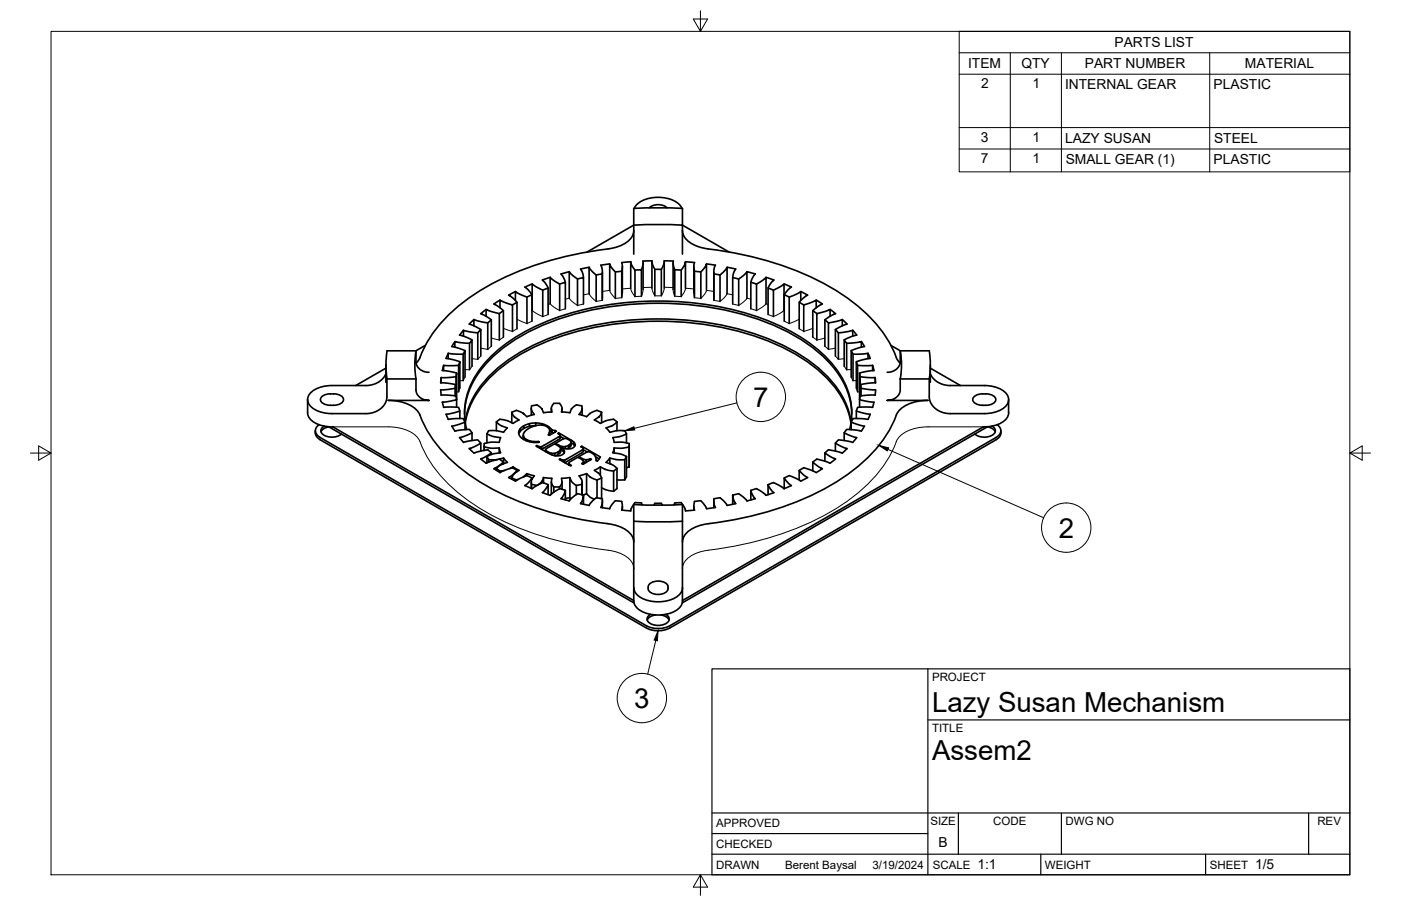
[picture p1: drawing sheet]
<svg xmlns="http://www.w3.org/2000/svg" width="432mm" height="279mm" viewBox="0 0 432 279" stroke-linecap="round" stroke-linejoin="round" font-family="sans-serif">
<!-- layer: Visible -->
<g fill="none" stroke="#000" stroke-width=".51">
<path d="M195.3 71.1a5.9 5.9 0 0 1-4.4 4.8 27 27 0 0 1-7.1 1.4 89.9 89.9 0 0 0-41 15.9 39.4 39.4 0 0 0-13.3 17M195.5 64.3a7.7 7.7 0 0 1 7.3-3.4 7.7 7.7 0 0 1 7.4 3.4M200.1 64.1a4.3 4.3 0 0 1 5.5 0M210.3 69.4l.1-5.1-7.5-.2-7.6 .2v14.1M210.3 69.4v9M210.3 69.4l14.4 8.3M210.3 71.1a5.9 5.9 0 0 0 4.5 4.8 26.9 26.9 0 0 0 7.1 1.4 89.9 89.9 0 0 1 41 15.9 39.4 39.4 0 0 1 13.3 17M210.4 69.4l-7.5-.2-7.6 .2-14.3 8.3M146.1 98.5l-1.5 1.4 3.6 1.7M149.8 97.5v-2.1l4.1 1.3v8.2M149.8 95.4l-1.7 1.3 3.3 1.9v8.2M151.4 98.6l-1.1 1"/>
<path d="M152.2 93.7l1.4 .8 1.6 1.3v8.2M154.1 94.9v-2.4l3.8 1.5v8.2M154.1 92.5l-1.9 1.2M155.2 95.8l-1.3 .9M156.8 91l1.3 1 1.2 1.2v8.2M158.9 92.7v-2.8l1.4 .9 2.1 .8v8.2M158.9 89.9l-2.1 1.1M159.3 93.2l-1.4 .8M161.8 88.5l1.1 1 1.1 1.4v8.2M164 90.9l-1.6 .7M164 95.7v-8.1l3.3 1.9v8.1M164.1 87.6l-2.3 .9"/>
<path d="M167.2 86.4l.9 1 .8 1.4M167.3 89.5l1.6-.7v8.2M169.6 93.7v-8.2l1 .9 1.9 1.2v8.2M169.6 85.5l-2.4 .8M172.5 87.6l1.7-.5v8.1M172.9 84.5l.7 .9 .6 1.7M175.5 92v-8.2l.7 .9 1.8 1.3v8.2M175.5 83.8l-2.6 .7M178 86l1.8-.4v8.1M181.6 90.6v-8.2l.8 1.2 1.3 1.2v8.1M181.6 82.4l-2.7 .6 .6 1.1 .3 1.5M183.7 84.8l1.9-.3v8.1"/>
<path d="M185.2 81.8l.4 1v1.7M185.7 83.9v8.2M187.9 89.6v-8.2l.5 1.1 1.3 1.4v8.1M187.9 81.4l-2.7 .4M189.7 83.9l1.9-.2v8.1M191.8 82.1v8.2M194.4 88.9v-8.2l.4 1.2 .9 1.4v8.2M194.4 80.7l-2.8 .3 .2 .9-.2 1.8M195.7 83.3l2-.1v8.2M197.7 83.2l.5-1.7-.1-1 2.9-.1 .1 1 .7 1.7v8.1M198.2 81.1v8.1M200.9 80.7v8.2"/>
<path d="M201.8 83.1h2v8.1M204.7 80.7v8.2M207.5 81.1v8.1M207.5 80.5v1l.5 1.7v8.2M207.5 80.5l-2.8-.1-.1 1-.8 1.7M208 83.2l2 .1v8.2M210 83.3l.9-1.4 .4-1.2v8.2M211.3 80.7l2.8 .3-.3 .9 .2 1.8v8.1M213.8 82.1v8.2M214 83.7l2 .2v8.1M216 83.9l1.2-1.4 .5-1.1v8.2M217.8 81.4l2.7 .4-.5 1.6v9.2"/>
<path d="M220 83.9v8.2M220 84.5l1.9 .3v8.1M221.9 84.8l1.4-1.2 .8-1.2v8.2M224.1 82.4l2.7 .6-.7 1.1-.3 1.4v8.2M225.8 85.6l1.9 .4v8.2M227.7 86l1.7-1.3 .8-.9v8.2M230.2 83.8l2.6 .7M231.4 87.1l1.8 .5v8.2M232.8 84.5l-.7 .9-.7 1.7v8.1M233.2 87.6l1.9-1.2 1-.9v8.2M236.1 85.5l2.4 .8M236.7 88.8l1.7 .7v8.1"/>
<path d="M238.4 89.5l3.2-1.9v8.1M238.5 86.4l-1 1-.8 1.4v8.2M241.7 87.6l2.2 .9M241.7 90.9l1.6 .7M243.9 88.5l-1.2 1-1 1.4v8.2M246.3 93.2l1.4 .8M246.8 92.7v-2.8l-1.5 .9-2.1 .8v8.2M246.8 89.9l2.1 1.1-1.4 1-1.2 1.2v8.2M250.5 95.8l1.3 .9M251.6 94.9v-2.4l-3.9 1.5v8.2M251.6 92.5l1.9 1.2-1.4 .8-1.6 1.3v8.2M254.3 98.6l1.1 1"/>
<path d="M255.8 97.5v-2.1l-4 1.3v8.2M255.9 95.4l1.6 1.3-3.3 1.9v8.2M259.6 98.5l1.5 1.4-3.6 1.7v8.2M118.9 115.3l-.5 1-1.1 1.1-1.4 .8-1.4 .5-1.3 .2h-10.9a8.3 8.3 0 0 0-7.1 3 3.1 3.1 0 0 0 1.8 4.4l2.9 1 2.4 .3h11l2.4-.6 1.8-1.1 1.4-2 .4-1.3v-5.7h8.9v3.7l.5 1.2 .8 .8 .8 .5 1.9 .4h-12.5M118.9 112.5v5.4M118.9 113.5l-9.3 5.4M128.2 108.2h-8.9a28.1 28.1 0 0 0 0 8.6M128.2 108.2v3.8l.5 1.1 1.6 1.3 1.9 .4M128.2 108.2a25.1 25.1 0 0 0 0 8.6M129.5 110.2l-1.2 1.8M131.1 106.5l-2.9 1.7M135.9 118.1v-1.7l4.6-.2v5.9"/>
<path d="M136 116.4l-.2 1.7 4.5 .5v1.1M136.7 114.3v-1.6h4.7v8.1M136.8 112.7l-.5 1.6 4.4 .7M137.5 110.5l4.2 1M138.1 110.6v-1.7l4.6 .3v8.2M138.2 108.9l-.7 1.6M140.2 107.1v-1.8l4.5 .6v8.1M140.2 105.3l-1 1.6 4.1 1.2M140.4 119.1v3M140.5 116.2l.2-1.2v8.2M141.4 112.7l.3-1.2v8.2M142.7 109.2l.6-1.1v8.2"/>
<path d="M142.8 103.7v-1.8l4.5 .7v8.2M142.9 101.8l-1.3 1.5 3.9 1.5M144.7 105.9l.8-1.1v8.2M146 100.5v-1.9l4.3 1v8.1M147.3 102.6l.9-1v8.2M257.5 101.6l.9 1v8.2M258.4 102.6l4.4-.7v1.8M259.6 100.5v-1.9l-4.3 1v8.1M260.2 104.8l.7 1.1v8.1M260.9 105.9l4.6-.6v1.8M262.3 108.1l.6 1.1v8.2M262.8 101.8l1.2 1.5-3.8 1.5v8.2"/>
<path d="M262.9 109.2l4.6-.3v1.7M263.9 111.5l.4 1.2v8.1M264.3 112.7h4.6v1.6M264.9 115l.2 1.2v5.9M265.1 116.2l4.6 .2v1.7M265.3 119.7l4.6 .5-.1 .4-.1 1.2-4.6 .3-.2 3.5M265.5 105.3l.9 1.6-4.1 1.2v8.2M267.5 108.9l.7 1.6M268.2 110.5l-4.3 1v8.2M268.9 112.7l.5 1.6-4.5 .7v8.2M269.7 116.4l.2 1.6-4.6 .6v3.5v-3M274.6 106.5l2.9 1.7"/>
<path d="M276.2 110.2l1.2 1.8M277.5 108.2h8.9a28.1 28.1 0 0 1 0 8.6M277.5 108.2l-.1 3.8-.4 1.1-1.6 1.3-2 .4M277.5 108.2a25.1 25.1 0 0 1 0 8.6M286.7 115.3l.6 1 1 1.1 1.5 .8 1.3 .5 1.3 .2h11a8.3 8.3 0 0 1 7.1 3 3.1 3.1 0 0 1-1.8 4.4l-3 1-2.3 .3h-11l-2.5-.6-1.8-1.1-1.4-2-.3-1.3v-5.7h-8.9l-.1 3.7-.4 1.2-.9 .8-.8 .5-1.9 .4h12.6M286.7 112.5v5.4M286.7 113.5l9.3 5.4M94.8 123.2v4.1a5.4 5.4 0 0 0 5.1 4.1l2.7 .2 92.7 53.6M97.2 132.8l.2 1.5 1.3 1.3M98.4 131a2.14 2.14 0 0 0-1.2 2 2.14 2.14 0 0 0 1.5 1.9M98.7 135.6l100.5 58.1M99.9 131.4a1.54 1.54 0 0 0-1 1.6 1.54 1.54 0 0 0 1.3 1.4 5.1 5.1 0 0 0 5-.5"/>
<path d="M101.3 131.6l94.1 54.3M101.4 131.6l-1.6 .6-.9 1M101.8 121.5h1M102.8 121.5l1.9 .3a1.4 1.4 0 0 1 1.2 1.4 1.4 1.4 0 0 1-1.2 1.4 6.2 6.2 0 0 1-5.6-.6 1.36 1.36 0 0 1 .8-2.2l1.9-.3M119.7 123.5a11.2 11.2 0 0 1 9.4 3.8 42.1 42.1 0 0 0 18.3 21 100.1 100.1 0 0 0 41.2 13.4 8 8 0 0 1 6.7 4.7v.8M135.9 121.9l4.6 .2 .2 1.2M136 121.8l-.2-1.6 4.5-.5v2.4M136.3 124l4.4-.7v2.3M136.3 124l.5 1.6M136.7 125.6h4.7l.3 1.1M140.2 132.9l4.5-.5 .8 1.1M141.6 135l3.9-1.5v2.3"/>
<path d="M141.7 135l.4 .5a.9 .9 0 0 0 1.2 .8l4-.6 .9 1M141.7 129.1v-2.4l-4.2 1.1 .6 1.5 4.6-.2 .6 1.1M143.2 127.6a24.8 24.8 0 0 1 8.3-17.2 61.5 61.5 0 0 1 28.3-14.2 97.1 97.1 0 0 1 59.3 4.4 44.6 44.6 0 0 1 20 15.8 22.2 22.2 0 0 1 3.4 11.2M143.3 132.5v-2.3l-4 1.2 .9 1.5M143.3 130.1a27.7 27.7 0 0 1 11.8-17.9 74 74 0 0 1 36.3-13.2 94 94 0 0 1 49.2 7.1 43.1 43.1 0 0 1 18.6 15.4 22.6 22.6 0 0 1 3.1 8.6M143.4 130.4a28.1 28.1 0 0 1 11.9-17.7 74.3 74.3 0 0 1 36.2-13 94.1 94.1 0 0 1 48.8 7 40.6 40.6 0 0 1 19.9 17.3l1.6 4.2 .5 2.2M143.8 132.5a22.3 22.3 0 0 1 6-21 55.6 55.6 0 0 1 25.7-14.8 97.8 97.8 0 0 1 62.4 2.7 43.7 43.7 0 0 1 21.6 17 20.9 20.9 0 0 1 2.4 16.1M148.2 139.1v-2.4l-3.6 1.6 1.5 1.4M149.2 137.3v1.6M150.1 133.8l1.8 .8 2.4 .4M150.1 133.8v2.8M151.4 139.7l-.2-.3a1.87 1.87 0 0 0-2.3-.4l-2.9 .7"/>
<path d="M153 130.1l1.5 1.2 1.9 .7M153 130.1v2.7M153 130.1a2.29 2.29 0 0 1 2.6-.6l2.5 1.1M153.9 138.2v1.5M153.9 138.1l.4 1.5-2.2 .3-2 .9M154.3 134.9l-.4 1.5-3.5 .1a.85 .85 0 0 0-1.2 .8 .85 .85 0 0 0 1.2 .8l3.5 .1M156.4 132l-1.2 1.3-2-.5h-1.9a1.01 1.01 0 0 0-1.2 1M157.7 127.1l.8 1.4 1.5 1-1.9 1.1M157.7 127.1v3.3M160.3 132.3l-.4 .8v.7l.9 1.3 2.5 1.2 2.6 .1h.3l-.1-.3v.3M160.3 133.1l-.4 .8M161.3 134.1v1.2"/>
<path d="M161.4 131.3l-1.1 1v.8l1.1-.9M161.4 135.5l-.1-1 .9 1M162.2 135.9v-.4l1.1 .5M163.2 130.7l-1.8 .6v.9l1.8-.7M163.7 125.9v2.2M163.8 125.2v1.2l.9 1.4-2.3 .7-1.9-1.4a2.46 2.46 0 0 0-2.7 0M163.9 125.2l.4-.1a1.63 1.63 0 0 1 2 .3l.7 .7 .5 1.2 2.6-.3M164.5 136.2l-1.2-.2v.2M165.1 130.4l-1.9 .3v.8l1.9-.2M165.5 137.4l-.3 .1 4 2.4 1.4 .6h2.1l1.1-.6 .1-.9-.8-1v.8l.8 .9M165.5 137.7v-.3l.9 .4M166.1 136.1l-1.6 .1v.2"/>
<path d="M166.9 137.7l-.5 .1v.4M166.9 138.5h.1M167 131.1v-.4l1.7 .6M167 130.7l-1.9-.3 .1 .9M168.1 138.7v.6M168.4 139.4v-.4l.5 .4M168.4 139l-.2-.2v.5M168.7 131.6v-.3l.4 .3M168.9 139.7v-.3l1.1 .4M169.1 132.1v-.5l.8 .8M169.4 133.3l-.4 .8h.4M169.4 132.7l.5 .5"/>
<path d="M169.4 132.9v1.2v-1.5l-.6-.9-1.7-.6-1.8 .1-1.7 .6-1.3 .8-.9 1.1-.1 .8M169.9 132.4l.3 .1v.9l-.3-.2zM169.9 125.9v1.2M170.2 132.5l.9 .3M170.2 133.4l.4 .1M171 139.8h-1v.4M171.1 133.2v-.4l.4 .2-2.2 1.3M171.2 137v-.3l2.1 1M172 139.4l-1 .4v.7M172.2 133.8v-.3l3.9 2.2M172.2 133.5l-.3 .2 .7 .5v1.1v-1M172.6 134.5l-5.7 3.2v.8l5.7-3.2"/>
<path d="M172.6 134.6l1.2 .7M172.7 138.8l-.7 .6v.8l.7-.6M172.8 138.4l.3 .1M172.8 138.4l-.1 1.2v-1.5l-1.8-1.2-2.5 1.4-.2 .5M173.2 125.9v1.2M174.3 137.7h-1v.3M175.2 137.3l-.9 .4v.6M175.2 138.2l-.5 .2M175.8 136.9l-.6 .4v.9l.6-.5M176 136.4l-.2 1.3 .2-.3-.1-1.3-1.7-.9-3 1.5M176 136.5l.1 .1M176.9 136.4l-.8-.7v.9l.8 .6"/>
<path d="M177.2 137.3v-.3l-.3 .9-1.1 .5h-1.1l-1.6-.4M177.2 137l-.3-.6v.8l.2 .4M177.6 124.9l-1.4 1.1-.6 1.3-2.5-.3 .1-1.2-.7-1.4h-1.8l-.8 1.4 .2 1.3M177.6 124.9l1.7 .3v1.4l-.8 1.2 2.3 .7 1.8-1.4a2.49 2.49 0 0 1 2.8 0M179.3 137.6l-.3 .2 .7 .6v.8l-.2 .4-5.4 3.1M179.3 137.9v-.3l5.8 3.3-1 1.3-.4-.2v-.8l-.5-.9-1.7-1-.9 .3-2.2 1.2M179.4 125.9v2.2M179.7 138.4l-.3 .4-5.4 3.1v.7M179.7 138.7l1.3 .7M185.4 127.1l-.7 1.4-1.5 1 1.8 1.1M185.4 127.1v3.3M188.9 134.9l.4 1.5 2.2-.1 1.6 .3a.73 .73 0 0 1 .8 .7 .73 .73 0 0 1-.8 .7l-1.5 .2h-2.3"/>
<path d="M189.1 129.3l-2.3 .5-1.8 .8M189.1 129.3l1.1 .8M189.3 138.2v1.5M189.3 138.1l-.4 1.5 2 .3 2.2 .9M190.2 130.1l-1.5 1.2-1.9 .7 1.2 1.3 1.9-.5h2a1.03 1.03 0 0 1 1.2 1M190.2 130.1v2.7M193.1 133.8l-1.8 .8-2.4 .4M193.1 133.8v2.8M193.9 137.3v6.7M257.5 136.7l3.5 1.6-1.4 1.4-3.2-.8a1.64 1.64 0 0 0-2.1 .8M260.2 133.5l3.8 1.5M262.3 130.2l4.1 1.2-.9 1.5"/>
<path d="M263.9 126.7l4.3 1.1-.7 1.5-4.6-.2-.6 1.1v2.3M264 135l-.4 .5a.94 .94 0 0 1-1.2 .8l-4-.6-.9 1v2.4M264.9 123.3l4.4 .7M265.5 132.9l-4.6-.5-.7 1.1v2.3M269.4 124l-.5 1.6h-4.6l-.4 1.1v2.4M286 123.5a11.2 11.2 0 0 0-9.4 3.8 41.9 41.9 0 0 1-18.3 21 100.1 100.1 0 0 1-41.3 13.4 8 8 0 0 0-6.6 4.7l-.1 .8M302.9 125h.9M302.9 121.5h.9M302.9 121.5l-1.9 .3a1.4 1.4 0 0 0-1.2 1.4 1.4 1.4 0 0 0 1.2 1.4l1.9 .4M303.9 121.5l1.9 .3a1.4 1.4 0 0 1 1.1 1.4 1.4 1.4 0 0 1-1.1 1.4l-1.9 .4M304.3 131.6l1.6 .6 .8 1M304.3 131.6l-94 54.3"/>
<path d="M305.7 131.4a1.54 1.54 0 0 1 1.1 1.6 1.54 1.54 0 0 1-1.3 1.4 5.1 5.1 0 0 1-5.1-.5M307.3 131a2.14 2.14 0 0 1 1.2 2 2.14 2.14 0 0 1-1.5 1.9l-100.6 58.1a7.9 7.9 0 0 1-7.1 0l-100.6-58.1M308.5 132.8l-.2 1.5-1.3 1.3-100.6 58.1M310.9 123.2v4.1M310.9 127.3a5.4 5.4 0 0 1-5.2 4.1l-2.6 .2-92.8 53.6M150.1 140.8v1.9M150.1 140.8l.5 .9M150.6 141.8v.7M151.4 140.2v-.5l-3.2 1.8 1.6 1.4M152.2 144.5l1.9 1.2M153 144.5v.6M153 144.4l1 .9"/>
<path d="M153.3 141.7l-2.7 .1M155.2 142.5l-.3-.3a1.94 1.94 0 0 0-2.4-.3l-2.7 1M155.2 141.3v1.7v-.5l-1.6 1.3-1.4 .7M155.2 141.3l-1.5 .3M155.2 141.3l1.2 1.3M155.5 145.1l-1.5 .2v.4M156.4 142.6l-1.9 .7-1.5 1.2M156.8 147.3l2.1 1.1 2.6-1.4a1.79 1.79 0 0 1 2.1 .2l.4 .2M157.7 147.4v.4M157.8 147.4l1.4 .6M158.1 144l-.9 .5M158.1 144v.4"/>
<path d="M158.1 144l1.9 1.1-1.4 .9M158.5 146.1l-.8 1.3M159.2 148v.1M159.3 145.5v-.4l-1.2 1.2-1.3 1M159.3 145.1l-.3-.2a2.02 2.02 0 0 0-2.4-.2l-2.5 1.1M159.6 147.9l-.4 .1M162.4 146.1l-1.2 1M162.4 146.1v.6M162.4 146.1l2.3 .6-.9 1.4v2.5M163.7 148.7v1.9M163.9 149.4l1.6 .3M164 147.7v-.3l-1.1 1.4-1.1 1"/>
<path d="M167.2 151.9l1-1.1 .7-1.3v3M167.5 147.3l-.5 1.2-1.2 1M167.5 147.3v1.6M167.5 147.3l2.6 .2M168.9 149.4l-.4-.1a2.01 2.01 0 0 0-2.4 .1l-2.1 1.3-2.2-1M169.9 148.7v3.7M170.1 147.5l-.2 1.3 .8 1.4M170.7 150.2v1.6M170.7 150.2h1.8M172 140.2l-.9 .3M172.5 150.2v.5M172.5 150.7l-1.9 1.1-1 1-2.4-.9"/>
<path d="M172.5 150.7l1.8 .5M172.6 141.8v-.3l.8 .4M172.6 141.5l-.3 .2 3.6 2 .2-.1-.8-.7v.5M173.1 147.5l.1 1.3-.7 1.4M173.2 148.7v2.2M174 141.9h-.6v.4M175.6 147.3l-2.5 .2M175.6 153.5l-1.3 .2M175.6 147.3l.6 1.3 1.4 1.1v2.8M175.6 153.5l.2 .5M175.6 147.3v6.2M178.4 141.2v-.4l.9 .6"/>
<path d="M179.3 141.7v-.3l1.3 .4M179.3 149.4l-1.7 .3M179.3 149.4v3.2M179.4 148.7v3.9M179.8 155.5v-2.8l-.3 1.5-.6 1.1 2.7 .6M179.9 152.7a2.43 2.43 0 0 0-2.4-.1l-2 1.9-2.6-.7 .7-1 .6-1.6v3M179.9 142.3l-.1 .8v-1l-1.7-1.1-2.5 1.5-.3 .4M180.8 146.1l1.2 1.1 2 .8M180.8 146.1v6.2l1.1 1.1 1.3 .6M180.8 146.1l-2.3 .6 .8 1.3v1.4M180.8 152.3l-1.1 .4M181.9 141.9v-.4l.4 .1-2.7 1.6-.3-.2 .2-.2a.7 .7 0 0 1 1.1-.2"/>
<path d="M181.9 141.5l-1.3 .3 .1 .8M183.5 140.9l1.2 .6M183.7 141.8v.2M184 148v5.5M185 144l-1.8 1.1 1.5 1 .7 1.3M185 144l1.8 .8 2.3 .5v6.2l-2.3-.4-1.4-.7M185 144v2.6M185.4 147.4v6.2l-.2 .1M185.4 147.4l-1.4 .6M185.6 153.8v1.7l-.4 1M185.7 153.8a2.46 2.46 0 0 0-2.3 0l-1.8 2.1M185.7 154.4v2.2"/>
<path d="M188 141.3l2 .5h2.6M188 141.3v1.7M188 141.3l-1.2 1.3 1.9 .7 1.5 1.2M189.7 154.4l-1.4 1.6-.4 .9-2.7-.4M189.7 154.4l1.2 .1a.76 .76 0 0 1 .9 .9l-.2 1.9 2.8 .3 .3-1.2 1-1.4M190.2 148h2.4M190.2 144.5v6.2M190.2 144.4l-1.1 .9M190.2 150.7l-1.1 .8M191.8 156.1v1.2M192.6 141.8v6.2M193.1 140.8v6.2l-.6 1"/>
<path d="M193.1 140.8l-.6 .9M193.9 144l-.8 .2M193.9 143.5v.5M195.3 155.6v29.8M195.3 155.6l7.6 .2 7.5-.2M195.7 155a2.33 2.33 0 0 1 2.1 .3l.1 .4M201.8 155.2l-.3 .6M201.9 155.2h1.9M203.8 155.2l.4 .6M210 155a2.44 2.44 0 0 0-2.1 .3l-.2 .4M210.3 155.6v29.8M213.8 156.1v1.2"/>
<path d="M220 154.4v2.2M220 153.8l.1 1.7 .4 1-2.7 .4-.9-1.5a1.85 1.85 0 0 0-2.9-.5l-.2 1.5 .3 .9-2.8 .3-.4-1.2-.9-1.4M220 153.8a2.2 2.2 0 0 1 2.4 .1l1.7 2M225.8 152.7a2.38 2.38 0 0 1 2.4-.1l2 1.9 2.6-.7-.7-1-.7-1.6v3M225.8 155.5v-2.8l.3 1.5 .6 1.1-2.6 .6M233.2 150.7l1.9 1.1 1 1 2.4-.9M233.2 150.7l-1.8 .5M236.7 149.4l.5-.1a2.25 2.25 0 0 1 2.5 .2l2 1.2 2.2-1M238.5 151.9l-1.1-1.1-.7-1.3v3M241.7 147.4l.4-.2a1.97 1.97 0 0 1 2.4 0l2.3 1.2 2.1-1.1-1.4-1-1.2-1.2v2.9M243.9 149.8l-1.2-1-1-1.4v3.3M246.3 145.1l.4-.2a1.99 1.99 0 0 1 2.3-.2l2.6 1.1"/>
<path d="M250.5 145.2v-2.7l1.6 1.3 1.3 .7-1.8 1.2M251.8 141.6l4 1.3M251.8 141.6l-1.3 .9M254.2 142.2v-2.5l1.6 1 1.7 .8-1.6 1.4M195.3 160.8l7.6 .2 7.5-.2M195.3 181.3a5.4 5.4 0 0 0 5.2 4.1 9.5 9.5 0 0 0 9.5-2.8l.4-1.3M195.3 185.3a5.4 5.4 0 0 0 5.2 4.2 9.5 9.5 0 0 0 9.5-2.8l.4-1.4M199.2 193.7a7.9 7.9 0 0 0 7.2 0M200.1 180.2a4.1 4.1 0 0 1 5.7 .4 2.12 2.12 0 0 1-2.3 2.7 3 3 0 0 1-3.7-1.7zM200.5 189.5a1.58 1.58 0 0 0-1.1 1.7 1.58 1.58 0 0 0 1.5 1.3 4.3 4.3 0 0 0 5.3-1.3 1.52 1.52 0 0 0-1-1.7M202 189.6l-1.6 .6-.9 1M203.7 189.6l1.6 .6 .9 1"/>
</g>
<!-- layer: Visible Narrow -->
<g fill="none" stroke="#000" stroke-width=".31">
<path d="M159.3 98.4l1.6 .8a2.53 2.53 0 0 0 3.1-.2M164 95.8l2.1 1.3a2.26 2.26 0 0 0 2.8-.1M169 93.9l.6-.2 1.7 1.4a2.25 2.25 0 0 0 3 .1M175.5 92l1.5 1.5a1.92 1.92 0 0 0 2.5 .3h.4M175.5 92l-1.2 .3M181.6 90.6l.7 1.1 1.4 1.2 1.9-.3 .1-.5M181.6 90.6l-1.7 .3M185.7 89.9l2.2-.3 .7 1.2 1.1 1.2 1.9-.2 .2-1.5M191.8 89.1l2.6-.2 .4 1.2 .9 1.4 2-.1 .5-2.2M200.9 88.9l.9 2.3h2l.9-2.3M201 88.6l-2.8 .1M204.7 88.6l2.8 .1"/>
<path d="M213.9 89.1l-2.6-.2-.4 1.1-.9 1.5-2-.1-.5-2.2M220 89.9l-2.2-.3-.5 1-1.3 1.4-2-.2-.2-1.5M224.1 90.6l-.8 1.2-1.4 1.1-1.9-.3v-.5M224.1 90.6l1.7 .3M230.2 92l-.7 .8-1.5 1.1a1.04 1.04 0 0 1-1.4 0l-.8-.1M230.2 92l1.2 .3M236.7 93.9l-.6-.2-2 1.5a2.16 2.16 0 0 1-2.7 0M241.7 95.8l-2.9 1.6a1.28 1.28 0 0 1-1.6-.2l-.5-.2M246.3 98.4l-2.2 1.1a1.67 1.67 0 0 1-2-.3l-.4-.2M141.7 119.7l-.3 1.1-.7 .1M143.3 116.3l-.6 1.1h-1M145.5 113l-.8 1h-1.4"/>
<path d="M148.2 109.8l-.9 1-1.8-.2M151.4 106.8l-.2 .2a1.86 1.86 0 0 1-2.2 .5l-.8-.1M155.2 101.3l2.7 .9M155.2 104a1.93 1.93 0 0 1-2.4 .6l-1.4-.4M159.3 101.4l-1.4 .8M246.3 101.4l1.4 .8M250.5 101.3l-2.8 .9M250.5 104l1.3 .9M254.2 104.2l-2.4 .7M254.3 106.8l.2 .2a1.82 1.82 0 0 0 2.1 .5l.9-.1M257.5 109.8l.9 1 1.8-.2M260.2 113l.7 1h1.4"/>
<path d="M262.3 116.3l.6 1.1h1M263.9 119.7l.4 1.1 .6 .1M102.6 131.6h17.1a11.2 11.2 0 0 1 9.4 3.9 42.1 42.1 0 0 0 18.3 20.9 100.1 100.1 0 0 0 41.2 13.5 8 8 0 0 1 6.7 4.7v.7M140.7 123.2h.1M264.9 123.2h.1M303.1 131.6h-16.7a12.5 12.5 0 0 0-9.3 3.2l-.5 .7a41.9 41.9 0 0 1-18.3 20.9 100.1 100.1 0 0 1-41.3 13.5 8 8 0 0 0-6.6 4.7l-.1 .7M158.6 146l-.1 .1M202.6 183.3h.6"/>
</g>
<!-- layer: Border -->
<path d="M15.7 9.7h400.3v260.1h-400.3zM215.9 3.3v6.4l-2.2-3.8h4.4l-2.2 3.8M9.4 139.7h6.3l-3.8-2.2v4.4l3.8-2.2M416 139.7l3.8 2.2v-4.4l-3.8 2.2h6.4M215.9 269.8l2.2 3.8h-4.4l2.2-3.8v6.3" fill="none" stroke="#000" stroke-width=".31"/>
<!-- layer: Titleblock -->
<path d="M219.4 206.3h196.6v63.5h-196.6zM286 206.3v63.5M286 222h130M219.4 257.1h66.6M219.4 250.7h196.6M295.4 250.7v12.7M327.1 250.7v12.7M403.3 250.7v12.7M219.4 263.4h196.6M320.8 263.4v6.4M371.6 263.4v6.4" fill="none" stroke="#000" stroke-width=".36"/>
<!-- layer: Parts Lists -->
<path d="M295.6 9.7h120.4v43.3h-120.4zM295.6 16.3h120.4M311.4 16.3v36.7M327.1 16.3v36.7M372.9 16.3v36.7M295.6 22.9h120.4M295.6 39.3h120.4M295.6 46h120.4" fill="none" stroke="#000" stroke-width=".31"/>
<!-- layer: Balloons -->
<g fill="none" stroke="#000" stroke-width=".31">
<path d="M227.1 124.2l-31.6 7.9M273.7 138.6l47.9 21.1M202.1 197.5l-2.5 10.4"/>
<circle cx="234.5" cy="122.4" r="7.6"/>
<circle cx="328.6" cy="162.7" r="7.6"/>
<circle cx="197.8" cy="215.3" r="7.6"/>
</g>
<path d="M192.6 132.8l2.8-1.2 .2 1zM270.9 137.4l3 .7-.4 .9zM202.8 194.5l-.2 3.1-1-.2z" fill="#000" stroke="#000" stroke-width=".31"/>
<g font-size="8.5">
<text x="232.1" y="125.5">7</text>
<text x="326.3" y="165.8">2</text>
<text x="195.5" y="218.3">3</text>
<text x="287.3" y="219.5">Lazy Susan Mechanism</text>
<text x="287.3" y="234.5">Assem2</text>
</g>
<g font-size="4.3">
<text x="343.5" y="14.5">PARTS LIST</text>
<text x="298.4" y="21.1">ITEM</text>
<text x="314.8" y="21">QTY</text>
<text x="334.3" y="21.1">PART NUMBER</text>
<text x="383.7" y="21.1">MATERIAL</text>
<text x="302.4" y="27.2">2</text>
<text x="318.2" y="27.2">1</text>
<text x="328.3" y="27.5">INTERNAL GEAR</text>
<text x="374" y="27.5">PLASTIC</text>
<text x="302.3" y="43.7">3</text>
<text x="318.2" y="43.7">1</text>
<text x="328.3" y="44">LAZY SUSAN</text>
<text x="374.2" y="44">STEEL</text>
<text x="302.3" y="50.3">7</text>
<text x="318.2" y="50.3">1</text>
<text x="328.5" y="50.6">SMALL GEAR (1)</text>
<text x="374" y="50.6">PLASTIC</text>
<text x="289.3" y="261.2">B</text>
<text x="301.2" y="268.1">1:1</text>
<text x="386.8" y="268.1">1/5</text>
</g>
<g font-size="3.5">
<text x="287.3" y="210.1">PROJECT</text>
<text x="287.3" y="225.8">TITLE</text>
<text x="220.7" y="255.2">APPROVED</text>
<text x="286.7" y="254.5">SIZE</text>
<text x="306.1" y="254.5">CODE</text>
<text x="328.4" y="254.5">DWG NO</text>
<text x="406" y="254.5">REV</text>
<text x="220.7" y="261.5">CHECKED</text>
<text x="220.7" y="267.9">DRAWN</text>
<text x="242" y="267.9">Berent Baysal</text>
<text x="268.9" y="267.9">3/19/2024</text>
<text x="287.5" y="267.9">SCALE</text>
<text x="322.1" y="267.9">WEIGHT</text>
<text x="372.9" y="267.9">SHEET</text>
</g>
</svg>
